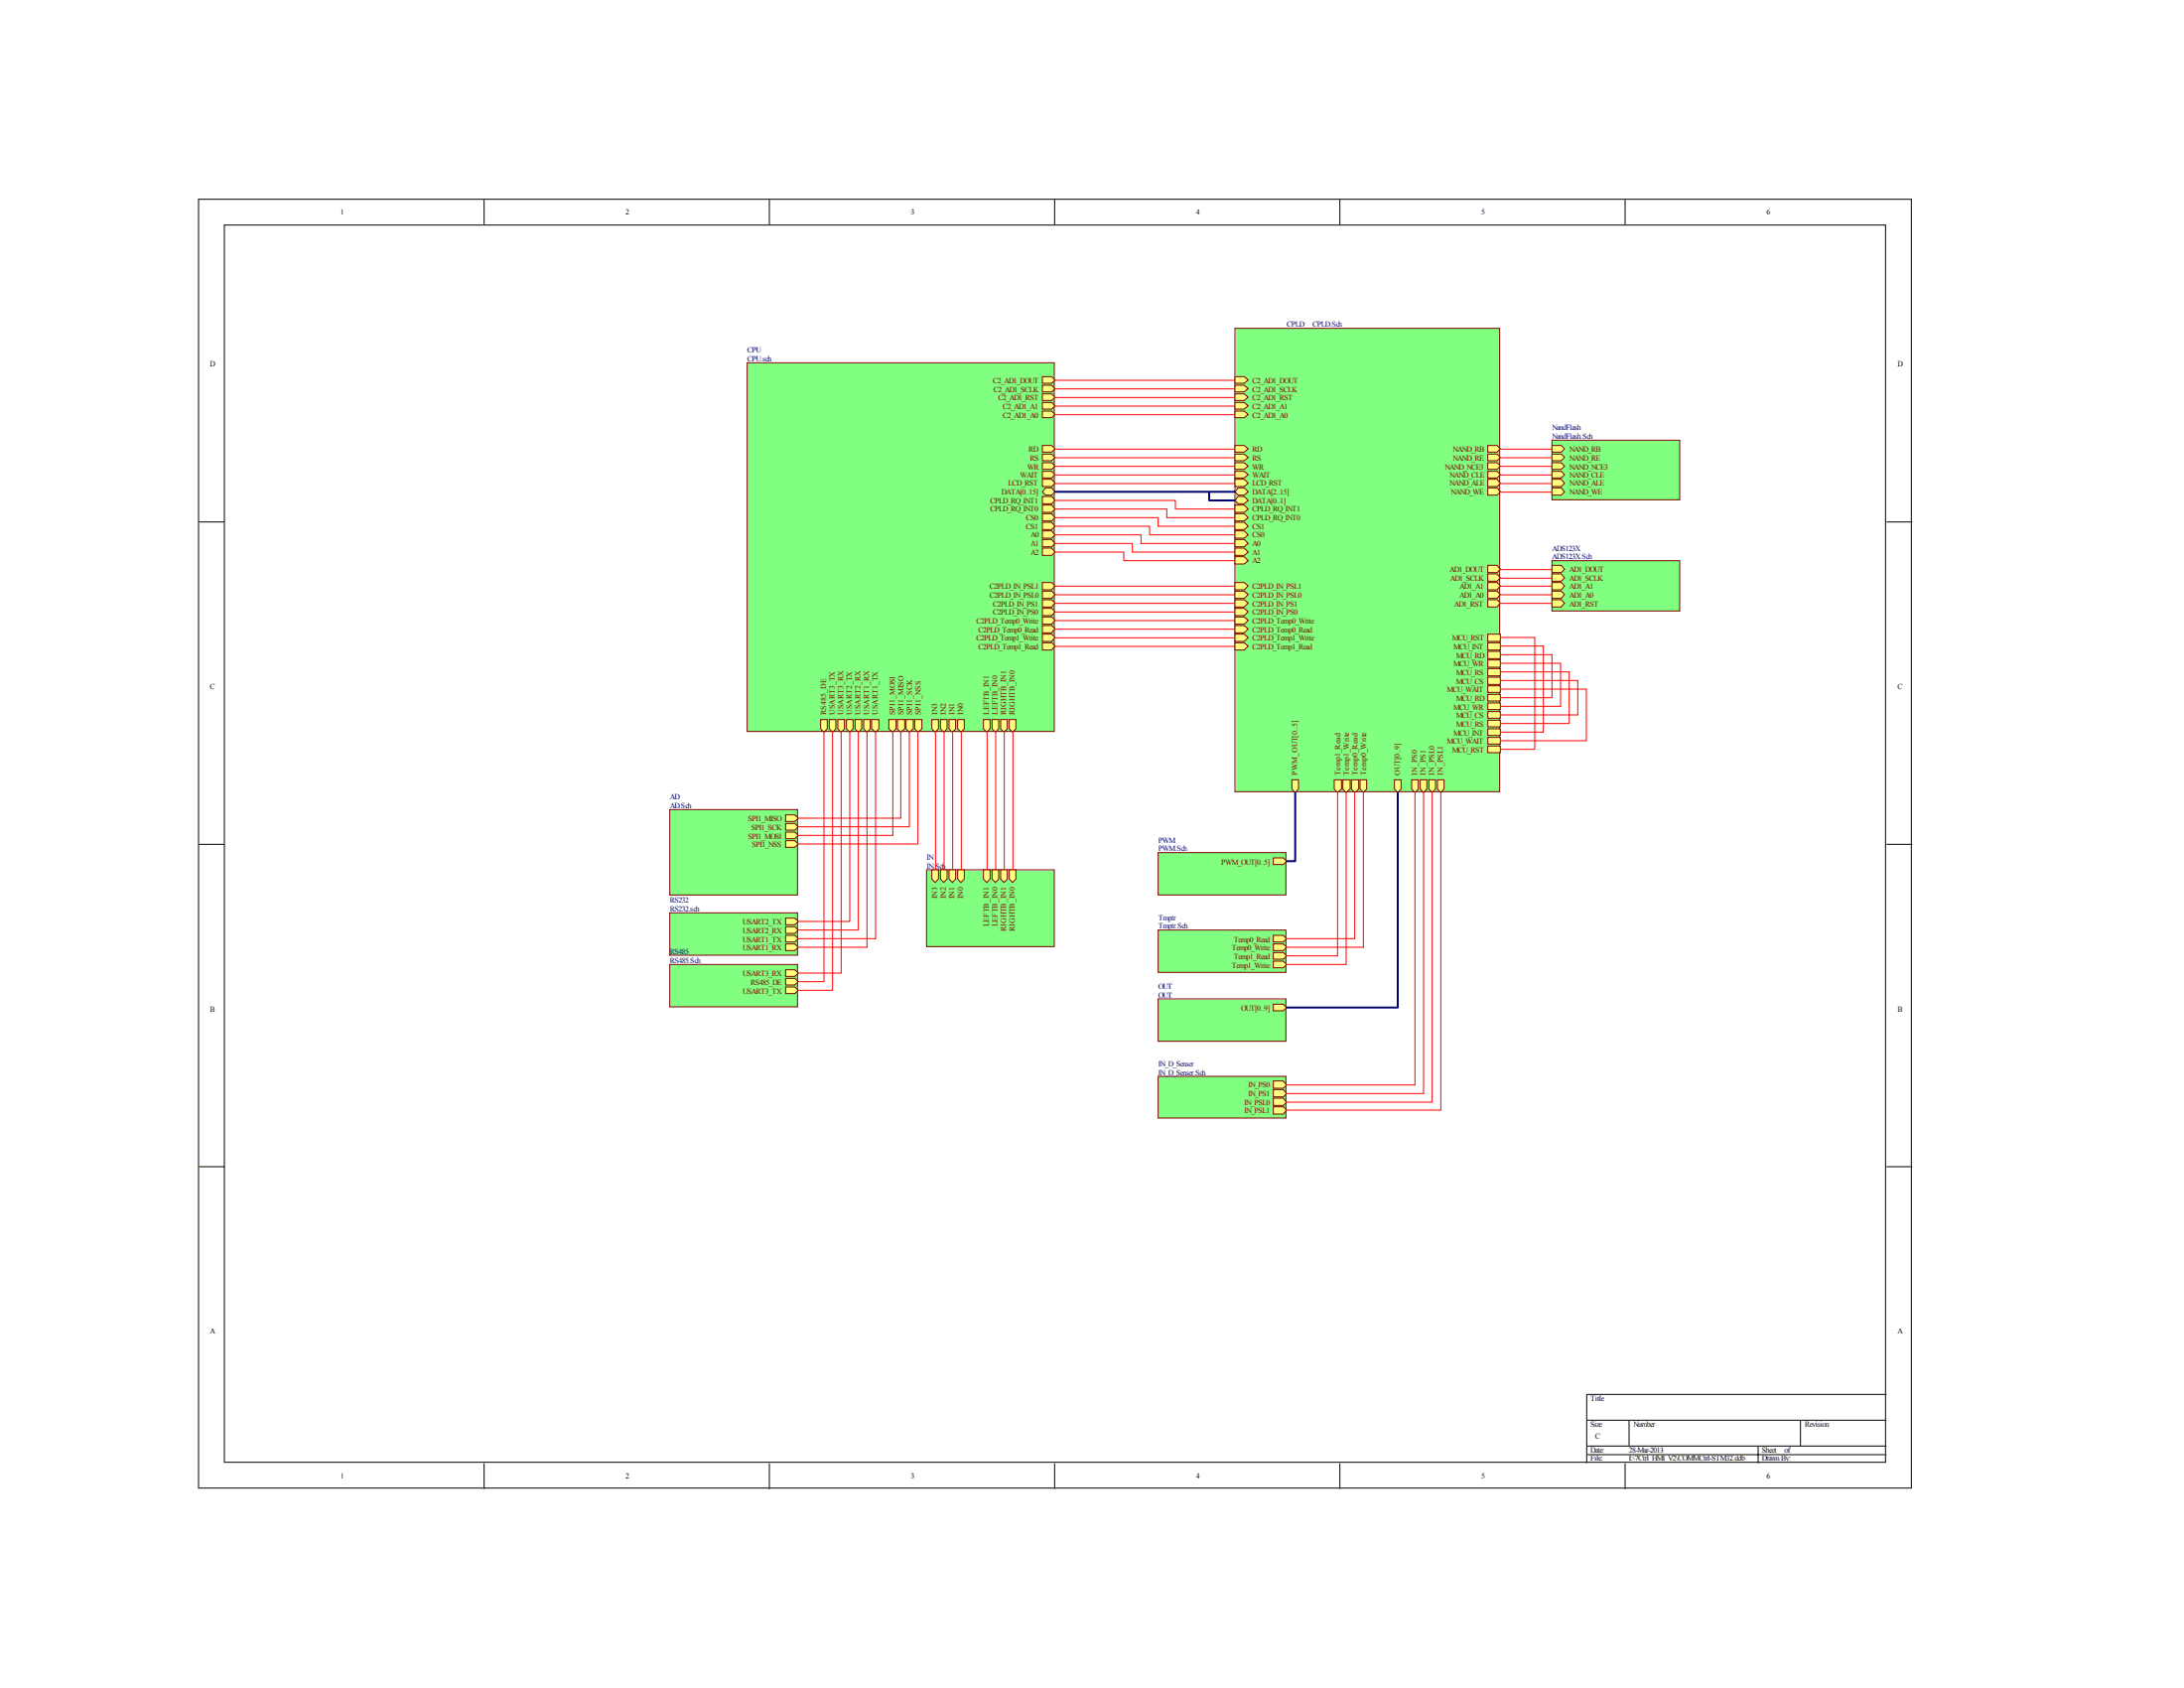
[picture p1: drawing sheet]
<svg xmlns="http://www.w3.org/2000/svg" width="279mm" height="216mm" viewBox="0 0 279 216" stroke-linecap="round" stroke-linejoin="round" font-family="sans-serif">
<g fill="none" stroke="#000" stroke-width=".13">
<path d="M25.4 25.5h219.1v164.8h-219.1zM28.7 28.8h212.5v158.2h-212.5zM61.9 25.5v3.3M98.4 25.5v3.3M134.9 25.5v3.3M171.4 25.5v3.3M207.9 25.5v3.3M25.4 66.8h3.3M241.3 66.8h3.3M25.4 108h3.3M241.3 108h3.3M25.4 149.2h3.3"/>
<path d="M241.3 149.2h3.3M241.3 178.4h-38.3v8.8M61.9 187.2v3.3M98.4 187.2v3.3M134.9 187.2v3.3M171.4 187.2v3.3M203 181.7h38.3M203 185h38.3M203 186.1h38.3M207.9 187.2v3.3M208.4 181.7v3.3M224.9 185v2.2"/>
<path d="M230.3 181.7v3.3"/>
</g>
<path d="M85.8 103.6h16.2v10.9h-16.2z" fill="#80ff80"/>
<path d="M85.7 103.5h16.3v11h-16.3z" fill="none" stroke="#800000" stroke-width=".13"/>
<g fill="#ffff80" stroke="#800000" stroke-width=".13">
<path d="M100.5 104.2h1.2l.4 .4-.4 .5h-1.2z" fill-rule="evenodd"/>
<path d="M100.5 105.3h1.2l.4 .4-.4 .5h-1.2z" fill-rule="evenodd"/>
<path d="M100.5 106.4h1.2l.4 .4-.4 .5h-1.2z" fill-rule="evenodd"/>
<path d="M100.5 107.5h1.2l.4 .4-.4 .5h-1.2z" fill-rule="evenodd"/>
</g>
<path d="M198.6 71.8h16.3v6.3h-16.3z" fill="#80ff80"/>
<path d="M198.5 71.7h16.4v6.4h-16.4z" fill="none" stroke="#800000" stroke-width=".13"/>
<g fill="#ffff80" stroke="#800000" stroke-width=".13">
<path d="M198.5 72.3h1.2l.5 .5-.5 .4h-1.2z" fill-rule="evenodd"/>
<path d="M198.5 73.4h1.2l.5 .5-.5 .4h-1.2z" fill-rule="evenodd"/>
<path d="M198.5 74.5h1.2l.5 .4-.5 .5h-1.2z" fill-rule="evenodd"/>
<path d="M198.5 75.6h1.2l.5 .4-.5 .5h-1.2z" fill-rule="evenodd"/>
<path d="M198.5 76.7h1.2l.5 .4-.5 .5h-1.2z" fill-rule="evenodd"/>
</g>
<path d="M118.6 111.3h16.3v9.8h-16.3z" fill="#80ff80"/>
<path d="M118.5 111.3h16.4v9.8h-16.4z" fill="none" stroke="#800000" stroke-width=".13"/>
<g fill="#ffff80" stroke="#800000" stroke-width=".13">
<path d="M122.5 111.3h.9v1.1l-.5 .5-.4-.5z" fill-rule="evenodd"/>
<path d="M125.8 111.3h.9v1.1l-.5 .5-.4-.5z" fill-rule="evenodd"/>
<path d="M126.9 111.3h.9v1.1l-.5 .5-.4-.5z" fill-rule="evenodd"/>
<path d="M128 111.3h.9v1.1l-.5 .5-.4-.5z" fill-rule="evenodd"/>
<path d="M129.1 111.3h.9v1.1l-.5 .5-.4-.5z" fill-rule="evenodd"/>
<path d="M121.4 111.3h.9v1.1l-.5 .5-.4-.5z" fill-rule="evenodd"/>
<path d="M120.3 111.3h.9v1.1l-.5 .5-.4-.5z" fill-rule="evenodd"/>
<path d="M119.2 111.3h.9v1.1l-.5 .5-.4-.5z" fill-rule="evenodd"/>
</g>
<path d="M148.3 137.8h16.2v5.2h-16.2z" fill="#80ff80"/>
<path d="M148.2 137.7h16.3v5.3h-16.3z" fill="none" stroke="#800000" stroke-width=".13"/>
<g fill="#ffff80" stroke="#800000" stroke-width=".13">
<path d="M162.9 138.3h1.3l.4 .5-.4 .4h-1.3z" fill-rule="evenodd"/>
<path d="M162.9 139.4h1.3l.4 .5-.4 .4h-1.3z" fill-rule="evenodd"/>
<path d="M162.9 140.5h1.3l.4 .5-.4 .4h-1.3z" fill-rule="evenodd"/>
<path d="M162.9 141.6h1.3l.4 .4-.4 .5h-1.3z" fill-rule="evenodd"/>
</g>
<path d="M198.6 56.4h16.3v7.5h-16.3z" fill="#80ff80"/>
<path d="M198.5 56.3h16.4v7.6h-16.4z" fill="none" stroke="#800000" stroke-width=".13"/>
<g fill="#ffff80" stroke="#800000" stroke-width=".13">
<path d="M198.5 57h1.2l.5 .4-.5 .4h-1.2z" fill-rule="evenodd"/>
<path d="M198.5 58.1h1.2l.5 .4-.5 .4h-1.2z" fill-rule="evenodd"/>
<path d="M198.5 59.2h1.2l.5 .4-.5 .4h-1.2z" fill-rule="evenodd"/>
<path d="M198.5 60.3h1.2l.5 .4-.5 .4h-1.2z" fill-rule="evenodd"/>
<path d="M198.5 61.3h1.2l.5 .5-.5 .4h-1.2z" fill-rule="evenodd"/>
<path d="M198.5 62.4h1.2l.5 .5-.5 .4h-1.2z" fill-rule="evenodd"/>
</g>
<path d="M148.3 127.8h16.2v5.4h-16.2z" fill="#80ff80"/>
<path d="M148.2 127.8h16.3v5.4h-16.3z" fill="none" stroke="#800000" stroke-width=".13"/>
<path d="M162.9 128.4h1.3l.4 .5-.4 .4h-1.3z" fill-rule="evenodd" fill="#ffff80" stroke="#800000" stroke-width=".13"/>
<path d="M148.3 109.1h16.2v5.4h-16.2z" fill="#80ff80"/>
<path d="M148.2 109.1h16.3v5.4h-16.3z" fill="none" stroke="#800000" stroke-width=".13"/>
<path d="M162.9 109.7h1.3l.4 .5-.4 .4h-1.3z" fill-rule="evenodd" fill="#ffff80" stroke="#800000" stroke-width=".13"/>
<path d="M85.8 116.8h16.2v5.4h-16.2z" fill="#80ff80"/>
<path d="M85.7 116.8h16.3v5.4h-16.3z" fill="none" stroke="#800000" stroke-width=".13"/>
<g fill="#ffff80" stroke="#800000" stroke-width=".13">
<path d="M100.5 117.4h1.2l.4 .5-.4 .4h-1.2z" fill-rule="evenodd"/>
<path d="M100.5 118.5h1.2l.4 .5-.4 .4h-1.2z" fill-rule="evenodd"/>
<path d="M100.5 119.6h1.2l.4 .5-.4 .4h-1.2z" fill-rule="evenodd"/>
<path d="M100.5 120.7h1.2l.4 .5-.4 .4h-1.2z" fill-rule="evenodd"/>
</g>
<path d="M85.8 123.4h16.2v5.4h-16.2z" fill="#80ff80"/>
<path d="M85.7 123.4h16.3v5.4h-16.3z" fill="none" stroke="#800000" stroke-width=".13"/>
<g fill="#ffff80" stroke="#800000" stroke-width=".13">
<path d="M100.5 124h1.2l.4 .5-.4 .4h-1.2z" fill-rule="evenodd"/>
<path d="M100.5 126.2h1.2l.4 .5-.4 .4h-1.2z" fill-rule="evenodd"/>
<path d="M100.5 125.1h1.2l.4 .5-.4 .4h-1.2z" fill-rule="evenodd"/>
</g>
<path d="M148.3 119h16.2v5.4h-16.2z" fill="#80ff80"/>
<path d="M148.2 119h16.3v5.4h-16.3z" fill="none" stroke="#800000" stroke-width=".13"/>
<g fill="#ffff80" stroke="#800000" stroke-width=".13">
<path d="M162.9 119.6h1.3l.4 .5-.4 .4h-1.3z" fill-rule="evenodd"/>
<path d="M162.9 120.7h1.3l.4 .5-.4 .4h-1.3z" fill-rule="evenodd"/>
<path d="M162.9 121.8h1.3l.4 .5-.4 .4h-1.3z" fill-rule="evenodd"/>
<path d="M162.9 122.9h1.3l.4 .5-.4 .4h-1.3z" fill-rule="evenodd"/>
</g>
<path d="M158.1 42.1h33.8v59.2h-33.8z" fill="#80ff80"/>
<path d="M158 42h33.9v59.3h-33.9z" fill="none" stroke="#800000" stroke-width=".13"/>
<g fill="#ffff80" stroke="#800000" stroke-width=".13">
<path d="M158 57h1.2l.5 .4-.5 .4h-1.2z" fill-rule="evenodd"/>
<path d="M158 71.2h1.2l.5 .5-.5 .4h-1.2z" fill-rule="evenodd"/>
<path d="M158 82.2h1.2l.5 .4-.5 .5h-1.2z" fill-rule="evenodd"/>
<path d="M158 81.1h1.2l.5 .4-.5 .5h-1.2z" fill-rule="evenodd"/>
<path d="M158 77.8h1.2l.5 .4-.5 .5h-1.2z" fill-rule="evenodd"/>
<path d="M158 76.7h1.2l.5 .4-.5 .5h-1.2z" fill-rule="evenodd"/>
<path d="M158 75.6h1.2l.5 .4-.5 .5h-1.2z" fill-rule="evenodd"/>
<path d="M158 74.5h1.2l.5 .4-.5 .5h-1.2z" fill-rule="evenodd"/>
<path d="M158 70.1h1.2l.5 .5-.5 .4h-1.2z" fill-rule="evenodd"/>
<path d="M158 69h1.2l.5 .5-.5 .4h-1.2z" fill-rule="evenodd"/>
<path d="M180.6 99.7h.8v1.2l-.4 .4-.4-.4z" fill-rule="evenodd"/>
<path d="M181.7 99.7h.8v1.2l-.4 .4-.4-.4z" fill-rule="evenodd"/>
<path d="M158 80h1.2l.5 .4-.5 .5h-1.2z" fill-rule="evenodd"/>
<path d="M158 78.9h1.2l.5 .4-.5 .5h-1.2z" fill-rule="evenodd"/>
<path d="M158 64.6h1.2l.5 .5-.5 .4h-1.2z" fill-rule="evenodd"/>
<path d="M158 65.7h1.2l.5 .5-.5 .4h-1.2z" fill-rule="evenodd"/>
<path d="M190.3 81.1h1.6v.9h-1.6z" fill-rule="evenodd"/>
<path d="M190.3 82.2h1.6v.9h-1.6z" fill-rule="evenodd"/>
<path d="M190.3 83.3h1.6v.9h-1.6z" fill-rule="evenodd"/>
<path d="M190.3 84.4h1.6v.9h-1.6z" fill-rule="evenodd"/>
<path d="M190.3 86.6h1.6v.9h-1.6z" fill-rule="evenodd"/>
<path d="M190.3 85.5h1.6v.9h-1.6z" fill-rule="evenodd"/>
<path d="M190.3 87.7h1.6v.9h-1.6z" fill-rule="evenodd"/>
<path d="M190.3 88.8h1.6v.9h-1.6z" fill-rule="evenodd"/>
<path d="M190.3 89.9h1.6v.9h-1.6z" fill-rule="evenodd"/>
<path d="M190.3 91h1.6v.9h-1.6z" fill-rule="evenodd"/>
<path d="M190.3 92.1h1.6v.9h-1.6z" fill-rule="evenodd"/>
<path d="M190.3 93.2h1.6v.9h-1.6z" fill-rule="evenodd"/>
<path d="M170.7 99.7h.9v1.2l-.5 .4-.4-.4z" fill-rule="evenodd"/>
<path d="M171.8 99.7h.9v1.2l-.5 .4-.4-.4z" fill-rule="evenodd"/>
<path d="M172.9 99.7h.9v1.2l-.5 .4-.4-.4z" fill-rule="evenodd"/>
<path d="M174 99.7h.8v1.2l-.4 .4-.4-.4z" fill-rule="evenodd"/>
<path d="M183.9 99.7h.8v1.2l-.4 .4-.4-.4z" fill-rule="evenodd"/>
<path d="M182.8 99.7h.8v1.2l-.4 .4-.4-.4z" fill-rule="evenodd"/>
<path d="M158 59.2h1.2l.5 .4-.5 .4h-1.2z" fill-rule="evenodd"/>
<path d="M158 60.3h1.2l.5 .4-.5 .4h-1.2z" fill-rule="evenodd"/>
<path d="M158 61.3h1.2l.5 .5-.5 .4h-1.2z" fill-rule="evenodd"/>
<path d="M158 58.1h1.2l.5 .4-.5 .4h-1.2z" fill-rule="evenodd"/>
<path d="M158 66.8h1.2l.5 .5-.5 .4h-1.2z" fill-rule="evenodd"/>
<path d="M158 67.9h1.2l.5 .5-.5 .4h-1.2z" fill-rule="evenodd"/>
<path d="M158 48.2h1.2l.5 .4-.5 .4h-1.2z" fill-rule="evenodd"/>
<path d="M158 49.3h1.2l.5 .4-.5 .4h-1.2z" fill-rule="evenodd"/>
<path d="M158 50.4h1.2l.5 .4-.5 .4h-1.2z" fill-rule="evenodd"/>
<path d="M158 51.5h1.2l.5 .4-.5 .4h-1.2z" fill-rule="evenodd"/>
<path d="M158 52.6h1.2l.5 .4-.5 .4h-1.2z" fill-rule="evenodd"/>
<path d="M190.3 72.3h1.2l.4 .5-.4 .4h-1.2z" fill-rule="evenodd"/>
<path d="M190.3 73.4h1.2l.4 .5-.4 .4h-1.2z" fill-rule="evenodd"/>
<path d="M190.3 76.7h1.2l.4 .4-.4 .5h-1.2z" fill-rule="evenodd"/>
<path d="M190.3 74.5h1.2l.4 .4-.4 .5h-1.2z" fill-rule="evenodd"/>
<path d="M190.3 75.6h1.2l.4 .4-.4 .5h-1.2z" fill-rule="evenodd"/>
<path d="M165.3 99.7h.8v1.2l-.4 .4-.4-.4z" fill-rule="evenodd"/>
<path d="M178.4 99.7h.8v1.2l-.4 .4-.4-.4z" fill-rule="evenodd"/>
<path d="M190.3 58.1h1.2l.4 .4-.4 .4h-1.2z" fill-rule="evenodd"/>
<path d="M190.3 59.2h1.2l.4 .4-.4 .4h-1.2z" fill-rule="evenodd"/>
<path d="M190.3 60.3h1.2l.4 .4-.4 .4h-1.2z" fill-rule="evenodd"/>
<path d="M190.3 61.3h1.2l.4 .5-.4 .4h-1.2z" fill-rule="evenodd"/>
<path d="M190.3 62.4h1.2l.4 .5-.4 .4h-1.2z" fill-rule="evenodd"/>
<path d="M190.3 94.3h1.6v.9h-1.6z" fill-rule="evenodd"/>
<path d="M190.3 95.4h1.6v.9h-1.6z" fill-rule="evenodd"/>
<path d="M190.3 57h1.2l.4 .4-.4 .4h-1.2z" fill-rule="evenodd"/>
<path d="M158.4 62.4h.8l.5 .5-.5 .4h-.8l-.4-.4z" fill-rule="evenodd"/>
<path d="M158.4 63.5h.8l.5 .5-.5 .4h-.8l-.4-.4z" fill-rule="evenodd"/>
</g>
<path d="M95.7 46.5h39.2v47.1h-39.2z" fill="#80ff80"/>
<path d="M95.6 46.4h39.3v47.2h-39.3z" fill="none" stroke="#800000" stroke-width=".13"/>
<g fill="#ffff80" stroke="#800000" stroke-width=".13">
<path d="M129.1 92h.9v1.2l-.5 .4-.4-.4z" fill-rule="evenodd"/>
<path d="M128 92h.9v1.2l-.5 .4-.4-.4z" fill-rule="evenodd"/>
<path d="M126.9 92h.9v1.2l-.5 .4-.4-.4z" fill-rule="evenodd"/>
<path d="M125.8 92h.9v1.2l-.5 .4-.4-.4z" fill-rule="evenodd"/>
<path d="M122.5 92h.9v1.2l-.5 .4-.4-.4z" fill-rule="evenodd"/>
<path d="M121.4 92h.9v1.2l-.5 .4-.4-.4z" fill-rule="evenodd"/>
<path d="M120.3 92h.9v1.2l-.5 .4-.4-.4z" fill-rule="evenodd"/>
<path d="M119.2 92h.9v1.2l-.5 .4-.4-.4z" fill-rule="evenodd"/>
<path d="M133.3 82.2h1.2l.5 .4-.5 .5h-1.2z" fill-rule="evenodd"/>
<path d="M133.3 81.1h1.2l.5 .4-.5 .5h-1.2z" fill-rule="evenodd"/>
<path d="M133.3 80h1.2l.5 .4-.5 .5h-1.2z" fill-rule="evenodd"/>
<path d="M133.3 78.9h1.2l.5 .4-.5 .5h-1.2z" fill-rule="evenodd"/>
<path d="M133.3 77.8h1.2l.5 .4-.5 .5h-1.2z" fill-rule="evenodd"/>
<path d="M133.3 76.7h1.2l.5 .4-.5 .5h-1.2z" fill-rule="evenodd"/>
<path d="M133.3 75.6h1.2l.5 .4-.5 .5h-1.2z" fill-rule="evenodd"/>
<path d="M133.3 74.5h1.2l.5 .4-.5 .5h-1.2z" fill-rule="evenodd"/>
<path d="M117 92h.9v1.2l-.5 .4-.4-.4z" fill-rule="evenodd"/>
<path d="M115.9 92h.9v1.2l-.5 .4-.4-.4z" fill-rule="evenodd"/>
<path d="M114.8 92h.9v1.2l-.5 .4-.4-.4z" fill-rule="evenodd"/>
<path d="M113.7 92h.9v1.2l-.4 .4-.5-.4z" fill-rule="evenodd"/>
<path d="M111.5 92h.9v1.2l-.4 .4-.5-.4z" fill-rule="evenodd"/>
<path d="M110.5 92h.8v1.2l-.4 .4-.4-.4z" fill-rule="evenodd"/>
<path d="M109.4 92h.8v1.2l-.4 .4-.4-.4z" fill-rule="evenodd"/>
<path d="M108.3 92h.8v1.2l-.4 .4-.4-.4z" fill-rule="evenodd"/>
<path d="M107.2 92h.8v1.2l-.4 .4-.4-.4z" fill-rule="evenodd"/>
<path d="M106.1 92h.8v1.2l-.4 .4-.4-.4z" fill-rule="evenodd"/>
<path d="M105 92h.8v1.2l-.4 .4-.4-.4z" fill-rule="evenodd"/>
<path d="M133.3 48.2h1.2l.5 .4-.5 .4h-1.2z" fill-rule="evenodd"/>
<path d="M133.3 49.3h1.2l.5 .4-.5 .4h-1.2z" fill-rule="evenodd"/>
<path d="M133.3 50.4h1.2l.5 .4-.5 .4h-1.2z" fill-rule="evenodd"/>
<path d="M133.3 51.5h1.2l.5 .4-.5 .4h-1.2z" fill-rule="evenodd"/>
<path d="M133.3 52.6h1.2l.5 .4-.5 .4h-1.2z" fill-rule="evenodd"/>
<path d="M133.3 57h1.2l.5 .4-.5 .4h-1.2z" fill-rule="evenodd"/>
<path d="M133.3 58.1h1.2l.5 .4-.5 .4h-1.2z" fill-rule="evenodd"/>
<path d="M133.3 59.2h1.2l.5 .4-.5 .4h-1.2z" fill-rule="evenodd"/>
<path d="M133.3 60.3h1.2l.5 .4-.5 .4h-1.2z" fill-rule="evenodd"/>
<path d="M133.3 61.3h1.2l.5 .5-.5 .4h-1.2z" fill-rule="evenodd"/>
<path d="M133.8 62.4h.7l.5 .5-.5 .4h-.7l-.5-.4z" fill-rule="evenodd"/>
<path d="M133.3 63.5h1.2l.5 .5-.5 .4h-1.2z" fill-rule="evenodd"/>
<path d="M133.3 64.6h1.2l.5 .5-.5 .4h-1.2z" fill-rule="evenodd"/>
<path d="M133.3 65.7h1.2l.5 .5-.5 .4h-1.2z" fill-rule="evenodd"/>
<path d="M133.3 66.8h1.2l.5 .5-.5 .4h-1.2z" fill-rule="evenodd"/>
<path d="M133.3 67.9h1.2l.5 .5-.5 .4h-1.2z" fill-rule="evenodd"/>
<path d="M133.3 69h1.2l.5 .5-.5 .4h-1.2z" fill-rule="evenodd"/>
<path d="M133.3 70.1h1.2l.5 .5-.5 .4h-1.2z" fill-rule="evenodd"/>
</g>
<g fill="none" stroke="#f00" stroke-width=".13">
<path d="M135 48.6h23M135 49.7h23M135 50.8h23M135 51.9h23M135 53h23M135 57.4h23M135 58.5h23M135 59.6h23M192 57.4h6.6M192 58.5h6.6M192 59.6h6.6M135 64h15.4v1.1h7.6"/>
<path d="M135 65.1h14.3v1.1h8.7M135 66.2h13.2v1.1h9.8M135 67.3h12.1v1.1h10.9M135 68.4h11v1.1h12M135 69.5h9.9v1.1h13.1M135 70.6h8.8v1.1h14.2M135 60.7h23M135 61.8h23M135 75h23M135 76.1h23M135 77.2h23M135 78.3h23"/>
<path d="M135 79.4h23M192 60.7h6.6M192 61.8h6.6M192 75h6.6M192 76.1h6.6M192 77.2h6.6M192 62.9h6.6M192 72.9h6.6M192 74h6.6M105.4 93.6v32h-3.3M106.5 93.6v33.1h-4.4M107.6 93.6v30.9h-5.5"/>
<path d="M108.7 93.6v24.3h-6.6M109.8 93.6v25.4h-7.7M110.9 93.6v27.6h-8.8M112 93.6v26.5h-9.9M114.2 93.6v13.2h-12.1M115.2 93.6v11h-13.1M116.3 93.6v12.1h-14.2M117.4 93.6v14.3h-15.3M119.7 93.7v17.6M120.8 93.7v17.6M121.9 93.7v17.6M123 93.7v17.6"/>
<path d="M126.3 93.7v17.6M127.4 93.7v17.6M128.5 93.7v17.6M129.6 93.7v17.6M135 80.5h23M135 81.6h23M135 82.7h23M191.9 81.5h4.4v14.3h-4.4M191.9 82.6h5.5v11h-5.5M191.9 83.7h6.6v5.5h-6.6M191.9 84.8h7.7v5.5h-7.7M191.9 85.9h8.8v6.6h-8.8"/>
<path d="M191.9 87h9.9v4.4h-9.9M191.9 88.1h11v6.6h-11M171.1 101.3v21h-6.5M172.2 101.3v22.1h-7.6M173.3 101.3v18.8h-8.7M174.4 101.3v19.9h-9.8M181 101.3v37.5h-16.4M182.1 101.3v38.6h-17.5M183.2 101.3v39.7h-18.6M184.3 101.3v40.7h-19.7"/>
</g>
<path d="M135 62.9h19.7v1.1h3.3M154.7 62.9h3.3M165.7 101.3v8.9h-1.1M178.8 101.3v27.6h-14.2" fill="none" stroke="#000080" stroke-width=".25"/>
<g font-size="1">
<text x="43.5" y="27.4">1</text>
<text x="80" y="27.4">2</text>
<text x="116.5" y="27.4">3</text>
<text x="153" y="27.4">4</text>
<text x="189.5" y="27.4">5</text>
<text x="226" y="27.4">6</text>
<text x="26.8" y="46.9">D</text>
<text x="242.8" y="46.9">D</text>
<text x="26.8" y="88.1">C</text>
<text x="242.8" y="88.1">C</text>
<text x="26.8" y="129.4">B</text>
<text x="242.8" y="129.4">B</text>
<text x="26.8" y="170.6">A</text>
<text x="242.8" y="170.6">A</text>
<text x="203.5" y="179.2">Title</text>
<text x="203.5" y="182.5">Size</text>
<text x="203.5" y="185.8">Date:</text>
<text x="204.1" y="184.1">C</text>
<text x="208.4" y="185.8">28-Mar-2013</text>
<text x="209" y="182.5">Number</text>
<text x="225.4" y="185.8">Sheet</text>
<text x="228.3" y="185.8">of</text>
<text x="230.9" y="182.5">Revision</text>
<text x="43.5" y="189.1">1</text>
<text x="80" y="189.1">2</text>
<text x="116.5" y="189.1">3</text>
<text x="153" y="189.1">4</text>
<text x="189.5" y="189.1">5</text>
<text x="203.5" y="186.9">File:</text>
<text x="208.4" y="186.9">I:\7Ctrl_HMI_V2\COMMCtrl-STM32.ddb</text>
<text x="225.4" y="186.9">Drawn By:</text>
<text x="226" y="189.1">6</text>
</g>
<g font-size="1" fill="#000080">
<text x="164.6" y="41.8">CPLD</text>
<text x="167.9" y="41.8">CPLD.Sch</text>
<text x="95.6" y="45.1">CPU</text>
<text x="95.6" y="46.2">CPU.sch</text>
<text x="198.6" y="55">NandFlash</text>
<text x="198.6" y="56.1">NandFlash.Sch</text>
<text x="198.6" y="70.4">ADS123X</text>
<text x="198.6" y="71.5">ADS123X.Sch</text>
<text x="85.7" y="102.3">AD</text>
<text x="85.7" y="103.4">AD.Sch</text>
<text x="148.2" y="107.8">PWM</text>
<text x="118.5" y="110">IN</text>
<text x="118.5" y="111.1">IN.Sch</text>
<text x="148.2" y="108.9">PWM.Sch</text>
<text x="85.7" y="115.5">RS232</text>
<text x="85.7" y="116.6">RS232.sch</text>
<text x="148.2" y="117.7">Tmptr</text>
<text x="148.2" y="118.8">Tmptr.Sch</text>
<text x="85.7" y="122.1">RS485</text>
<text x="85.7" y="123.2">RS485.Sch</text>
<text x="148.2" y="126.5">OUT</text>
<text x="148.2" y="127.6">OUT</text>
<text x="148.2" y="136.4">IN_D_Senser</text>
<text x="148.2" y="137.5">IN_D_Senser.Sch</text>
</g>
<g font-size="1" fill="#800000">
<text x="127" y="49">C2_AD1_DOUT</text>
<text x="127.1" y="50.1">C2_AD1_SCLK</text>
<text x="127.7" y="51.2">C2_AD1_RST</text>
<text x="128.3" y="52.3">C2_AD1_A1</text>
<text x="128.3" y="53.4">C2_AD1_A0</text>
<text x="160.2" y="49">C2_AD1_DOUT</text>
<text x="160.2" y="50.1">C2_AD1_SCLK</text>
<text x="160.2" y="51.2">C2_AD1_RST</text>
<text x="160.2" y="52.3">C2_AD1_A1</text>
<text x="160.2" y="53.4">C2_AD1_A0</text>
<text x="131.6" y="57.8">RD</text>
<text x="131.7" y="58.9">RS</text>
<text x="160.2" y="57.8">RD</text>
<text x="160.2" y="58.9">RS</text>
<text x="185.9" y="58.9">NAND_RE</text>
<text x="185.9" y="57.8">NAND_RB</text>
<text x="200.8" y="57.8">NAND_RB</text>
<text x="200.8" y="58.9">NAND_RE</text>
<text x="126.7" y="64.3">CPLD_RQ_INT1</text>
<text x="126.7" y="65.4">CPLD_RQ_INT0</text>
<text x="128.1" y="63.2">DATA[0..15]</text>
<text x="129" y="62.1">LCD_RST</text>
<text x="130.5" y="61.1">WAIT</text>
<text x="131.4" y="60">WR</text>
<text x="160.2" y="65.4">CPLD_RQ_INT1</text>
<text x="160.2" y="60">WR</text>
<text x="160.2" y="61.1">WAIT</text>
<text x="160.2" y="62.1">LCD_RST</text>
<text x="160.2" y="63.2">DATA[2..15]</text>
<text x="160.2" y="64.3">DATA[0..1]</text>
<text x="184.8" y="60">NAND_NCE3</text>
<text x="185.4" y="61.1">NAND_CLE</text>
<text x="185.4" y="62.1">NAND_ALE</text>
<text x="185.6" y="63.2">NAND_WE</text>
<text x="200.8" y="60">NAND_NCE3</text>
<text x="200.8" y="61.1">NAND_CLE</text>
<text x="200.8" y="62.1">NAND_ALE</text>
<text x="200.8" y="63.2">NAND_WE</text>
<text x="131.2" y="66.5">CS0</text>
<text x="131.2" y="67.6">CS1</text>
<text x="131.8" y="68.7">A0</text>
<text x="131.8" y="69.8">A1</text>
<text x="131.8" y="70.9">A2</text>
<text x="160.2" y="70.9">A1</text>
<text x="160.2" y="69.8">A0</text>
<text x="160.2" y="66.5">CPLD_RQ_INT0</text>
<text x="160.2" y="67.6">CS1</text>
<text x="160.2" y="68.7">CS0</text>
<text x="126.6" y="76.4">C2PLD_IN_PSL0</text>
<text x="126.6" y="75.3">C2PLD_IN_PSL1</text>
<text x="127" y="77.5">C2PLD_IN_PS1</text>
<text x="160.2" y="72">A2</text>
<text x="160.2" y="77.5">C2PLD_IN_PS1</text>
<text x="160.2" y="76.4">C2PLD_IN_PSL0</text>
<text x="160.2" y="75.3">C2PLD_IN_PSL1</text>
<text x="185.4" y="73.1">AD1_DOUT</text>
<text x="185.5" y="74.2">AD1_SCLK</text>
<text x="186" y="77.5">AD1_RST</text>
<text x="186.7" y="75.3">AD1_A1</text>
<text x="186.7" y="76.4">AD1_A0</text>
<text x="200.8" y="73.1">AD1_DOUT</text>
<text x="200.8" y="74.2">AD1_SCLK</text>
<text x="200.8" y="75.3">AD1_A1</text>
<text x="200.8" y="76.4">AD1_A0</text>
<text x="200.8" y="77.5">AD1_RST</text>
<text x="124.9" y="81.9">C2PLD_Temp1_Write</text>
<text x="124.9" y="79.7">C2PLD_Temp0_Write</text>
<text x="125.1" y="83">C2PLD_Temp1_Read</text>
<text x="125.1" y="80.8">C2PLD_Temp0_Read</text>
<text x="127" y="78.6">C2PLD_IN_PS0</text>
<text x="160.2" y="83">C2PLD_Temp1_Read</text>
<text x="160.2" y="81.9">C2PLD_Temp1_Write</text>
<text x="160.2" y="78.6">C2PLD_IN_PS0</text>
<text x="160.2" y="80.8">C2PLD_Temp0_Read</text>
<text x="160.2" y="79.7">C2PLD_Temp0_Write</text>
<text x="185.8" y="81.9">MCU_RST</text>
<text x="185.9" y="83">MCU_INT</text>
<text x="185.1" y="88.6">MCU_WAIT</text>
<text x="185.9" y="85.3">MCU_WR</text>
<text x="186.3" y="84.2">MCU_RD</text>
<text x="186.3" y="87.5">MCU_CS</text>
<text x="186.3" y="86.4">MCU_RS</text>
<text x="186.3" y="89.7">MCU_RD</text>
<text x="105.7" y="91.4" transform="rotate(-90 105.7 91.4)">RS485_DE</text>
<text x="106.8" y="91.4" transform="rotate(-90 106.8 91.4)">USART3_TX</text>
<text x="107.9" y="91.4" transform="rotate(-90 107.9 91.4)">USART3_RX</text>
<text x="109" y="91.4" transform="rotate(-90 109 91.4)">USART2_TX</text>
<text x="110.1" y="91.4" transform="rotate(-90 110.1 91.4)">USART2_RX</text>
<text x="111.2" y="91.4" transform="rotate(-90 111.2 91.4)">USART1_RX</text>
<text x="112.3" y="91.4" transform="rotate(-90 112.3 91.4)">USART1_TX</text>
<text x="114.5" y="91.4" transform="rotate(-90 114.5 91.4)">SPI1_MOSI</text>
<text x="115.6" y="91.4" transform="rotate(-90 115.6 91.4)">SPI1_MISO</text>
<text x="116.7" y="91.4" transform="rotate(-90 116.7 91.4)">SPI1_SCK</text>
<text x="117.8" y="91.4" transform="rotate(-90 117.8 91.4)">SPI1_NSS</text>
<text x="119.9" y="91.4" transform="rotate(-90 119.9 91.4)">IN3</text>
<text x="121" y="91.4" transform="rotate(-90 121 91.4)">IN2</text>
<text x="122.1" y="91.4" transform="rotate(-90 122.1 91.4)">IN1</text>
<text x="123.2" y="91.4" transform="rotate(-90 123.2 91.4)">IN0</text>
<text x="126.5" y="91.4" transform="rotate(-90 126.5 91.4)">LEFTB_IN1</text>
<text x="127.6" y="91.4" transform="rotate(-90 127.6 91.4)">LEFTB_IN0</text>
<text x="128.7" y="91.4" transform="rotate(-90 128.7 91.4)">RIGHTB_IN1</text>
<text x="129.8" y="91.4" transform="rotate(-90 129.8 91.4)">RIGHTB_IN0</text>
<text x="185.1" y="95.2">MCU_WAIT</text>
<text x="185.9" y="90.8">MCU_WR</text>
<text x="185.9" y="94.1">MCU_INT</text>
<text x="186.3" y="91.9">MCU_CS</text>
<text x="186.3" y="93">MCU_RS</text>
<text x="166" y="99.1" transform="rotate(-90 166 99.1)">PWM_OUT[0..5]</text>
<text x="171.5" y="99.1" transform="rotate(-90 171.5 99.1)">Temp1_Read</text>
<text x="172.6" y="99.1" transform="rotate(-90 172.6 99.1)">Temp1_Write</text>
<text x="173.7" y="99.1" transform="rotate(-90 173.7 99.1)">Temp0_Read</text>
<text x="174.8" y="99.1" transform="rotate(-90 174.8 99.1)">Temp0_Write</text>
<text x="179.1" y="99.1" transform="rotate(-90 179.1 99.1)">OUT[0..9]</text>
<text x="181.3" y="99.1" transform="rotate(-90 181.3 99.1)">IN_PS0</text>
<text x="182.4" y="99.1" transform="rotate(-90 182.4 99.1)">IN_PS1</text>
<text x="183.5" y="99.1" transform="rotate(-90 183.5 99.1)">IN_PSL0</text>
<text x="184.6" y="99.1" transform="rotate(-90 184.6 99.1)">IN_PSL1</text>
<text x="185.8" y="96.3">MCU_RST</text>
<text x="95.7" y="105.1">SPI1_MISO</text>
<text x="95.7" y="107.3">SPI1_MOSI</text>
<text x="96.1" y="106.2">SPI1_SCK</text>
<text x="96.2" y="108.4">SPI1_NSS</text>
<text x="156.2" y="110.6">PWM_OUT[0..5]</text>
<text x="95" y="118.3">USART2_TX</text>
<text x="95" y="119.4">USART2_RX</text>
<text x="119.9" y="115" transform="rotate(-90 119.9 115)">IN3</text>
<text x="121" y="115" transform="rotate(-90 121 115)">IN2</text>
<text x="122.1" y="115" transform="rotate(-90 122.1 115)">IN1</text>
<text x="123.2" y="115" transform="rotate(-90 123.2 115)">IN0</text>
<text x="126.5" y="118.5" transform="rotate(-90 126.5 118.5)">LEFTB_IN1</text>
<text x="127.6" y="118.5" transform="rotate(-90 127.6 118.5)">LEFTB_IN0</text>
<text x="128.7" y="119.1" transform="rotate(-90 128.7 119.1)">RIGHTB_IN1</text>
<text x="129.8" y="119.1" transform="rotate(-90 129.8 119.1)">RIGHTB_IN0</text>
<text x="95" y="120.5">USART1_TX</text>
<text x="95" y="121.6">USART1_RX</text>
<text x="95" y="124.9">USART3_RX</text>
<text x="96" y="126">RS485_DE</text>
<text x="157.6" y="121.6">Temp0_Write</text>
<text x="157.6" y="123.8">Temp1_Write</text>
<text x="157.8" y="120.5">Temp0_Read</text>
<text x="157.8" y="122.7">Temp1_Read</text>
<text x="95" y="127.1">USART3_TX</text>
<text x="158.8" y="129.3">OUT[0..9]</text>
<text x="159.2" y="141.3">IN_PSL0</text>
<text x="159.2" y="142.4">IN_PSL1</text>
<text x="159.7" y="139.1">IN_PS0</text>
<text x="159.7" y="140.2">IN_PS1</text>
</g>
</svg>
